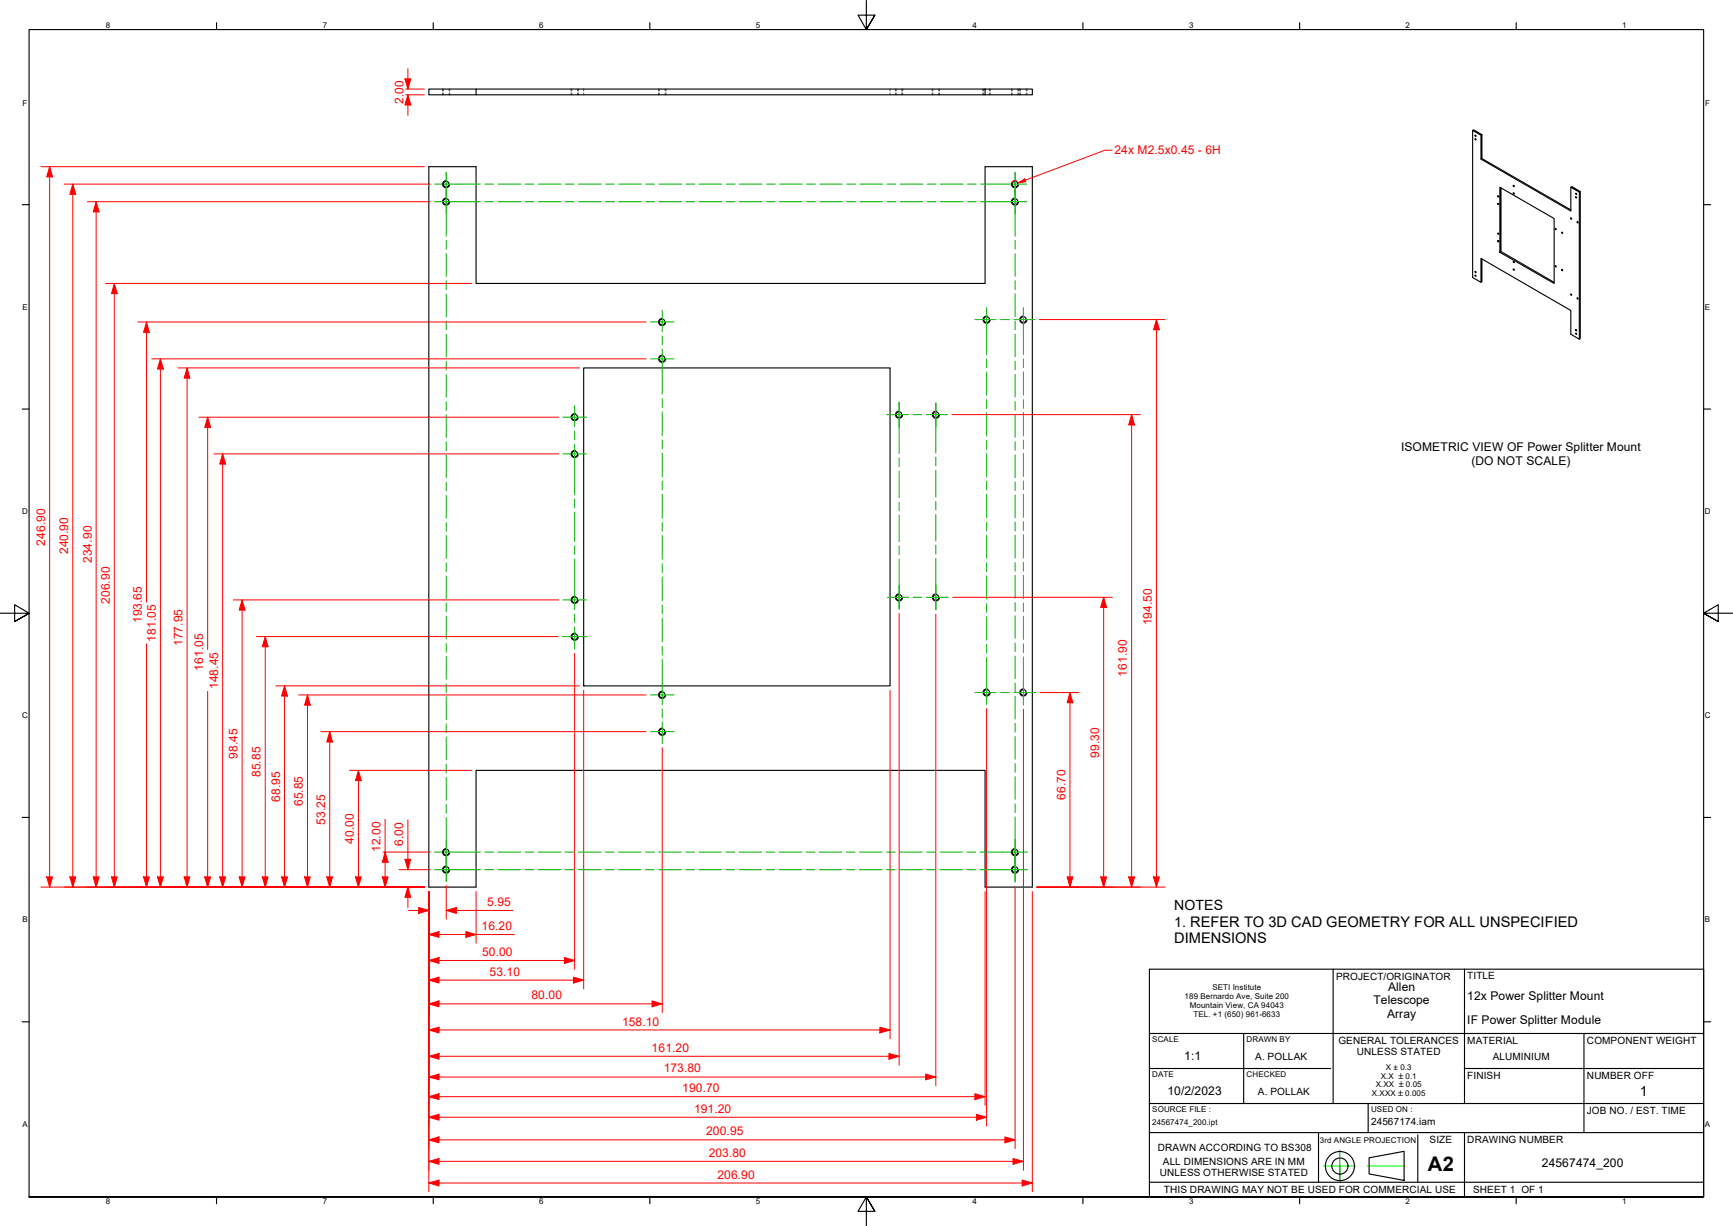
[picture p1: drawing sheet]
<svg xmlns="http://www.w3.org/2000/svg" width="594mm" height="420mm" viewBox="0 0 594 420" stroke-linecap="round" stroke-linejoin="round" font-family="sans-serif">
<!-- layer: Threads(Design Office) -->
<g fill="none" stroke="#000" stroke-width=".34">
<path d="M153.2 67.9a1.24 1.24 0 0 0-1.5 1 1.24 1.24 0 0 0 1 1.4 1.24 1.24 0 0 0 1.5-1M153.2 61.9a1.24 1.24 0 0 0-1.5 1 1.24 1.24 0 0 0 1 1.4 1.24 1.24 0 0 0 1.5-1M348.2 67.9a1.24 1.24 0 0 0-1.5 1 1.24 1.24 0 0 0 1 1.4 1.24 1.24 0 0 0 1.5-1M348.2 61.9a1.24 1.24 0 0 0-1.5 1 1.24 1.24 0 0 0 1 1.4 1.24 1.24 0 0 0 1.5-1M227.2 109.2a1.24 1.24 0 0 0-1.4 1 1.24 1.24 0 0 0 1 1.4 1.24 1.24 0 0 0 1.4-1M338.4 108.3a1.24 1.24 0 0 0-1.4 1 1.24 1.24 0 0 0 1 1.5 1.24 1.24 0 0 0 1.5-1M351 108.3a1.24 1.24 0 0 0-1.4 1 1.24 1.24 0 0 0 1 1.5 1.24 1.24 0 0 0 1.4-1M227.2 121.7a1.24 1.24 0 0 0-1.4 1 1.24 1.24 0 0 0 1 1.5 1.24 1.24 0 0 0 1.4-1M197.2 154.4a1.24 1.24 0 0 0-1.4 1 1.24 1.24 0 0 0 1 1.4 1.24 1.24 0 0 0 1.4-1M197.2 141.7a1.24 1.24 0 0 0-1.4 1 1.24 1.24 0 0 0 1 1.5 1.24 1.24 0 0 0 1.4-1M308.4 140.9a1.24 1.24 0 0 0-1.4 1 1.24 1.24 0 0 0 1 1.4 1.24 1.24 0 0 0 1.4-1M321 140.9a1.24 1.24 0 0 0-1.4 1 1.24 1.24 0 0 0 1 1.4 1.24 1.24 0 0 0 1.5-1"/>
<path d="M197.2 217a1.24 1.24 0 0 0-1.4 1 1.24 1.24 0 0 0 1 1.4 1.24 1.24 0 0 0 1.4-1M197.2 204.3a1.24 1.24 0 0 0-1.4 1 1.24 1.24 0 0 0 1 1.5 1.24 1.24 0 0 0 1.4-1M308.4 203.5a1.24 1.24 0 0 0-1.4 1 1.24 1.24 0 0 0 1 1.5 1.24 1.24 0 0 0 1.4-1.1M321 203.5a1.24 1.24 0 0 0-1.4 1 1.24 1.24 0 0 0 1 1.5 1.24 1.24 0 0 0 1.5-1.1M227.2 236.9a1.24 1.24 0 0 0-1.4 1 1.24 1.24 0 0 0 1 1.5 1.24 1.24 0 0 0 1.4-1M338.4 236.1a1.24 1.24 0 0 0-1.4 1 1.24 1.24 0 0 0 1 1.4 1.24 1.24 0 0 0 1.5-1M351 236.1a1.24 1.24 0 0 0-1.4 1 1.24 1.24 0 0 0 1 1.4 1.24 1.24 0 0 0 1.4-1M227.2 249.6a1.24 1.24 0 0 0-1.4 1 1.24 1.24 0 0 0 1 1.4 1.24 1.24 0 0 0 1.4-1M153.2 290.8a1.24 1.24 0 0 0-1.5 1 1.24 1.24 0 0 0 1 1.5 1.24 1.24 0 0 0 1.5-1M153.2 296.8a1.24 1.24 0 0 0-1.5 1 1.24 1.24 0 0 0 1 1.4 1.24 1.24 0 0 0 1.5-1M348.2 290.8a1.24 1.24 0 0 0-1.5 1 1.24 1.24 0 0 0 1 1.5 1.24 1.24 0 0 0 1.5-1M348.2 296.8a1.24 1.24 0 0 0-1.5 1 1.24 1.24 0 0 0 1 1.4 1.24 1.24 0 0 0 1.5-1"/>
</g>
<!-- layer: Visible Edges(Design Office) -->
<g fill="none" stroke="#000" stroke-width=".38">
<path d="M163.2 30.5h-16.2v2h16.2M337.7 30.5h16.2v2h-16.2v-2h-174.5v2h174.5M147 57.1h16.2v40h174.5v-40h16.2v246.9h-16.2v-40h-174.5v40h-16.2zM504.8 44.7v50.4l2.9 1.7M507.7 46.3l.3-.2v8.2l-.3 .2zM507.7 54.5l30.8 17.8v-8.1l.4-.2 2.8 1.6-.3 .2-2.9-1.6M508 46.1l-2.9-1.6-.3 .2 2.9 1.6M508 54.3l30.5 17.6M513.5 69.7l.2 .1v.3zM514.5 64.4v21.8l-.3 .3v-22.3l18.6 10.7v22.2l-18.6-10.6M518.8 66.1l.3 .4zM518.8 63.5l.3 .4h-.2z"/>
<path d="M533.1 78.3l.4 .4zM535.4 79.6l.3 .4zM538.4 74.8l.3-.1 .1 .3-.3 .1zM541.4 65.8v50.4M541.7 65.6v50.4l-.3 .2-2.9-1.7v-8.1l-30.8-17.8v8.2l.3-.2v-7.8M505.7 93.1h.2v.4zM514.5 86.2l18.3 10.6M518.8 92.2l.3 .4zM518.8 89.6l.3 .4zM533.2 91l.3 .5-.3-.1zM535.4 92.4l.3 .4zM540.7 102.1l.2 .4z"/>
<path d="M200.1 126.1h105v109h-105z"/>
<circle cx="505.8" cy="46.6" r=".2"/>
<circle cx="505.8" cy="47.8" r=".23"/>
<circle cx="152.9" cy="69.1" r=".98"/>
<circle cx="152.9" cy="63.1" r=".98"/>
<circle cx="347.9" cy="69.1" r=".98"/>
<circle cx="347.9" cy="63.1" r=".98"/>
<circle cx="513.6" cy="67.4" r=".23"/>
<circle cx="540.3" cy="67.7" r=".23"/>
<circle cx="540.3" cy="66.5" r=".23"/>
<circle cx="540.8" cy="76.3" r=".23"/>
<circle cx="505.8" cy="94.5" r=".2"/>
<circle cx="513.6" cy="80.1" r=".23"/>
<circle cx="513.6" cy="82.7" r=".23"/>
<circle cx="227" cy="110.4" r=".98"/>
<circle cx="338.2" cy="109.5" r=".98"/>
<circle cx="350.8" cy="109.5" r=".98"/>
<circle cx="538.6" cy="101" r=".23"/>
<circle cx="540.3" cy="113.2" r=".23"/>
<circle cx="540.3" cy="114.4" r=".23"/>
<circle cx="227" cy="122.9" r=".98"/>
<circle cx="197" cy="142.9" r=".98"/>
<circle cx="197" cy="155.6" r=".98"/>
<circle cx="308.2" cy="142.1" r=".98"/>
<circle cx="320.8" cy="142.1" r=".98"/>
<circle cx="197" cy="205.6" r=".98"/>
<circle cx="197" cy="218.2" r=".98"/>
<circle cx="308.2" cy="204.7" r=".98"/>
<circle cx="320.8" cy="204.7" r=".98"/>
<circle cx="227" cy="238.1" r=".98"/>
<circle cx="338.2" cy="237.3" r=".98"/>
<circle cx="350.8" cy="237.3" r=".98"/>
<circle cx="227" cy="250.8" r=".98"/>
<circle cx="152.9" cy="298" r=".98"/>
<circle cx="152.9" cy="292" r=".98"/>
<circle cx="347.9" cy="298" r=".98"/>
<circle cx="347.9" cy="292" r=".98"/>
</g>
<!-- layer: Hidden Edges(Design Office) -->
<g fill="none" stroke="#00f" stroke-width=".34">
<path d="M151.7 30.5v.7M151.7 31.9v.6M152 30.5v.7M152 31.9v.6M154 30.5v.7M154 31.9v.6M154.2 30.5v.7M154.2 31.9v.6M195.8 30.5v.7M195.8 31.9v.6M196 30.5v.7M196 31.9v.6"/>
<path d="M198 30.5v.7M198 31.9v.6M198.2 30.5v.7M198.2 31.9v.6M200.1 30.5v.7M200.1 31.9v.6M225.7 30.5v.7M225.7 31.9v.6M226 30.5v.7M226 31.9v.6M228 30.5v.7M228 31.9v.6"/>
<path d="M228.3 30.5v.7M228.3 31.9v.6M305.1 30.5v.7M305.1 31.9v.6M307 30.5v.7M307 31.9v.6M307.2 30.5v.7M307.2 31.9v.6M309.2 30.5v.7M309.2 31.9v.6M309.4 30.5v.7M309.4 31.9v.6"/>
<path d="M319.5 30.5v.7M319.5 31.9v.6M319.8 30.5v.7M319.8 31.9v.6M321.8 30.5v.7M321.8 31.9v.6M322.1 30.5v.7M322.1 31.9v.6M336.9 30.5v.7M336.9 31.9v.6M337.2 30.5v.7M337.2 31.9v.6"/>
<path d="M339.2 30.5v.7M339.2 31.9v.6M339.5 30.5v.7M339.5 31.9v.6M346.7 30.5v.7M346.7 31.9v.6M347 30.5v.7M347 31.9v.6M348.9 30.5v.7M348.9 31.9v.6M349.2 30.5v.7M349.2 31.9v.6"/>
<path d="M349.6 30.5v.7M349.6 31.9v.6M349.8 30.5v.7M349.8 31.9v.6M351.8 30.5v.7M351.8 31.9v.6M352 30.5v.7M352 31.9v.6"/>
</g>
<!-- layer: Sketch Geometry(Design Office) -->
<g fill="none" stroke="#000" stroke-width=".38">
<path d="M74.2 7.8v2.3M148.5 7.8v2.3M222.8 7.8v2.3M297 .2v9.9l-2.9-4.9h5.8l-2.9 4.9 2.9-4.9M371.2 7.8v2.3M445.5 7.8v2.3M519.7 7.8v2.3M7.6 70.1h2.4M584 70.1h2.4M7.6 140.2h2.4M584 140.2h2.4M0 210.2h10l-5-3v5.8l5-2.8-5 2.8"/>
<path d="M594 210.2h-10l5-3v5.8l-5-2.8 5 2.8M7.6 280.1h2.4M584 280.1h2.4M394 332.1h190v78.1h-190zM457 332.1v46.1M502 332.1v46.1M7.6 350.2h2.4M394 354.2h190M426.3 354.2v24M543 354.2v24h41M584 350.2h2.4M394 366.2h62.2"/>
<path d="M394 378.2h108M469 378.2v10M502 366.2h82M502 378.2h41v10M394 388.2h190M452 388.2v17M459.3 399.6v5.3M469.3 396.8l12-2.2v9.9l-12-2.2zM486 388.9v16.3M502 388.2v22M10 410.2v-400.1h574v400.1h-574h574M74.2 410.2v2.3"/>
<path d="M148.5 410.2v2.3M222.8 410.2v2.3M299.9 415.1l-2.9-4.9 2.9 4.9h-5.8l2.9-4.9v10M371.2 410.2v2.3M394 405.2h190M445.5 410.2v2.3M519.7 410.2v2.3"/>
<circle cx="459.3" cy="399.6" r="5"/>
<circle cx="459.3" cy="399.6" r="2.76"/>
</g>
<path d="M453.8 399.6h10.9M459.3 394.2v10.7M468.7 399.6h12.8" fill="none" stroke="#0f0" stroke-width=".38"/>
<!-- layer: Center Mark(Design Office) -->
<g fill="none" stroke="#00b000" stroke-width=".34">
<path d="M153 59.1v8M348 59.1v8M153 65.1v8M348 65.1v8M223 110.3h8M338.2 105.5v8M350.8 105.5v8M223 123h8M308.2 137.8v8.5M320.8 138.1v8M193 143h8M193 155.6h8"/>
<path d="M192.8 218.2h8.4M193 205.6h8M308.2 200.7v8M320.8 200.4v8.6M223 238.2h8M338.2 233.3v8M350.8 233.1v8.5M223 250.7h8M153 288v8M153 294v8M348 287.8v8.5M348 293.8v8.4"/>
</g>
<!-- layer: Centerline(Design Office) -->
<g fill="none" stroke="#00b000" stroke-width=".34">
<path d="M153 59.1v21.8M348 59.1v21.8M153 82.4v3M153 86.9v7.8M153 96.2v3M348 82.4v3M348 86.9v7.8M348 96.2v3M153 100.8v7.8M153 110v3M153 114.5v7.8M227 106.3v7.3"/>
<path d="M227 115.2v3M227 119.7v15.4M338.2 105.5v16M348 100.7v7.8M348 110v3M348 114.5v7.8M350.8 105.5v16M153 123.9v3M153 128.4v7.7M153 137.6v3M197 139v7.3M227 136.6v3"/>
<path d="M308.2 137.8v17.6M320.8 138.1v17.1M338.2 123v3M338.2 127.5v8M338.2 136.9v3.1M348 123.8v3M348 128.3v7.8M348 137.6v3M350.8 123v3M350.8 127.5v7.9M350.8 136.9v3M153 142.2v7.8"/>
<path d="M153 151.4v3.1M153 155.9v7.8M197 147.7v3.1M197 152.3v17.3M227 141.1v8.2M227 150.8v3M227 155.3v8.1M308.2 157v2.9M320.8 156.7v3M338.2 141.5v8M338.2 151v3M338.2 155.4v8"/>
<path d="M348 142.1v7.7M348 151.4v2.9M348 155.9v7.8M350.8 141.4v8M350.8 150.9v2.9M350.8 155.4v7.9M153 165.3v3M153 169.8v7.8M153 179v3.1M197 171v3.1M197 175.6v10M227 164.9v3"/>
<path d="M227 169.4v8.2M227 179v3.1M308.2 161.5v9M308.2 172.1v2.9M308.2 176.5v9.2M320.8 161.2v9.1M320.8 171.8v3M320.8 176.3v9.1M338.2 165v2.9M338.2 169.4v8M338.2 178.9v3M348 165.1v3"/>
<path d="M348 169.7v7.8M348 178.9v3.1M350.8 164.8v3M350.8 169.3v8M350.8 178.8v3M153 183.6v7.8M153 192.9v3M153 197.4v7.7M197 187v3M197 191.6v17.3M227 183.6v8.1M227 193.2v3"/>
<path d="M227 197.7v8.1M308.2 187.1v3M308.2 191.6v17.1M320.8 186.9v3M320.8 191.4v17.6M338.2 183.4v8M338.2 192.9v3M338.2 197.4v7.9M348 183.4v7.8M348 192.8v2.9M348 197.2v7.8M350.8 183.2v8"/>
<path d="M350.8 192.7v3M350.8 197.2v7.9M153 206.7v3M153 211.2v7.8M197 210.4v2.9M197 214.9v7.5M227 207.4v3M227 211.9v8.1M338.2 206.9v2.9M338.2 211.4v7.9M348 206.5v3M348 211.1v7.7"/>
<path d="M350.8 206.7v3M350.8 211.2v7.9M153 220.5v3M153 225v7.8M153 234.3v3M153 238.8v7.8M227 221.5v3M227 226v15.5M338.2 220.8v3M338.2 225.3v16M348 220.3v3M348 224.8v7.8"/>
<path d="M348 234.1v3M348 238.6v7.8M350.8 220.6v3M350.8 225.1v16.5M153 248.1v3M153 252.6v7.8M227 243v3M227 247.4v7.4M348 247.9v3M348 252.4v7.8M153 261.9v3M153 266.4v7.8"/>
<path d="M153 275.7v3M348 261.7v3M348 266.2v7.8M348 275.5v3M348 280v22.2M153 280.2v21.8"/>
</g>
<!-- layer: Dimensions(Design Office) -->
<path d="M143.5 312h3.5" fill="none" stroke="#f00" stroke-width=".34"/>
<path d="M143.5 311l3.5 1-3.5 1z" fill="#f00"/>
<path d="M143.5 311l3.5 1-3.5 1zM153 312h3.5" fill="none" stroke="#f00" stroke-width=".34"/>
<path d="M153 312l3.5-1v2z" fill="#f00"/>
<path d="M140 312h3.5M147 305.5v9.5M153 312l3.5-1v2zM153 303.5v11.5M156.5 312h19.4M147 320.3h3.5" fill="none" stroke="#f00" stroke-width=".34"/>
<path d="M147 320.3l3.5-1v1.9z" fill="#f00"/>
<path d="M147 320.3l3.5-1v1.9zM159.7 320.3h3.5" fill="none" stroke="#f00" stroke-width=".34"/>
<path d="M159.7 319.3l3.5 1-3.5 .9z" fill="#f00"/>
<path d="M147 305.5v17.8M159.7 319.3l3.5 1-3.5 .9zM163.2 305.5v17.8M147 329.2h3.5M150.5 320.3h9.2M163.2 320.3h13.1" fill="none" stroke="#f00" stroke-width=".34"/>
<path d="M147 329.2l3.5-1.1v2.1z" fill="#f00"/>
<path d="M147 329.2l3.5-1.1v2.1zM193.5 329.2h3.5" fill="none" stroke="#f00" stroke-width=".34"/>
<path d="M193.5 328.1l3.5 1.1-3.5 1z" fill="#f00"/>
<path d="M197 223.9v68M197 292.1v5.8M197 298.1v34M147 305.5v26.6M147 335.9h3.5M150.5 329.2h43M193.5 328.1l3.5 1.1-3.5 1z" fill="none" stroke="#f00" stroke-width=".34"/>
<path d="M147 335.9l3.5-1v2z" fill="#f00"/>
<path d="M147 335.9l3.5-1v2zM196.6 335.9h3.5" fill="none" stroke="#f00" stroke-width=".34"/>
<path d="M196.6 334.9l3.5 1-3.5 1z" fill="#f00"/>
<path d="M200.1 236.6v55.3M200.1 292.1v5.8M200.1 298.1v40.8M147 305.5v33.4M150.5 335.9h46.1M196.6 334.9l3.5 1-3.5 1zM147 344h3.5" fill="none" stroke="#f00" stroke-width=".34"/>
<path d="M147 344l3.5-1v2z" fill="#f00"/>
<path d="M147 344l3.5-1v2zM223.5 344h3.5" fill="none" stroke="#f00" stroke-width=".34"/>
<path d="M223.5 343l3.5 1-3.5 1z" fill="#f00"/>
<path d="M227 256.3v35.6M227 292.1v5.8M227 298.1v48.9M147 305.5v41.5M147 353h3.5M150.5 344h73M223.5 343l3.5 1-3.5 1z" fill="none" stroke="#f00" stroke-width=".34"/>
<path d="M147 353l3.5-1v2z" fill="#f00"/>
<path d="M147 353l3.5-1v2zM301.6 353h3.5" fill="none" stroke="#f00" stroke-width=".34"/>
<path d="M301.6 352l3.5 1-3.5 1z" fill="#f00"/>
<path d="M305.1 236.6v55.3M305.1 292.1v5.8M305.1 298.1v57.9M147 305.5v50.5M150.5 353h151.1M301.6 352l3.5 1-3.5 1zM147 362h3.5" fill="none" stroke="#f00" stroke-width=".34"/>
<path d="M147 362l3.5-1v2z" fill="#f00"/>
<path d="M147 362l3.5-1v2zM304.7 362h3.5" fill="none" stroke="#f00" stroke-width=".34"/>
<path d="M304.7 361l3.5 1-3.5 1z" fill="#f00"/>
<path d="M308.2 210.2v81.7M308.2 292.1v5.8M308.2 298.1v66.9M147 305.5v59.5M147 369.1h3.5M150.5 362h154.2M304.7 361l3.5 1-3.5 1z" fill="none" stroke="#f00" stroke-width=".34"/>
<path d="M147 369.1l3.5-1v2z" fill="#f00"/>
<path d="M147 369.1l3.5-1v2zM317.3 369.1h3.5" fill="none" stroke="#f00" stroke-width=".34"/>
<path d="M317.3 368.1l3.5 1-3.5 1z" fill="#f00"/>
<path d="M320.8 210.5v81.4M320.8 292.1v5.8M320.8 298.1v74M147 305.5v66.6M150.5 369.1h166.8M317.3 368.1l3.5 1-3.5 1zM147 382.9h3.5" fill="none" stroke="#f00" stroke-width=".34"/>
<path d="M147 382.9l3.5-1v2z" fill="#f00"/>
<path d="M147 382.9l3.5-1v2zM334.7 382.9h3.5" fill="none" stroke="#f00" stroke-width=".34"/>
<path d="M334.7 381.9l3.5 1-3.5 1z" fill="#f00"/>
<path d="M338.2 242.8v49.1M338.2 292.1v5.8M338.2 298.1v87.8M147 305.5v80.4M147 375.8h3.5M150.5 382.9h184.2M334.7 381.9l3.5 1-3.5 1z" fill="none" stroke="#f00" stroke-width=".34"/>
<path d="M147 375.8l3.5-1v2.1z" fill="#f00"/>
<path d="M147 375.8l3.5-1v2.1zM334.2 375.8h3.5" fill="none" stroke="#f00" stroke-width=".34"/>
<path d="M334.2 374.8l3.5 1-3.5 1.1z" fill="#f00"/>
<path d="M147 305.5v73.3M337.7 305.5v73.3M150.5 375.8h183.7M334.2 374.8l3.5 1-3.5 1.1zM147 390.6h3.5" fill="none" stroke="#f00" stroke-width=".34"/>
<path d="M147 390.6l3.5-1v2z" fill="#f00"/>
<path d="M147 390.6l3.5-1v2zM344.5 390.6h3.5" fill="none" stroke="#f00" stroke-width=".34"/>
<path d="M344.5 389.6l3.5 1-3.5 1z" fill="#f00"/>
<path d="M147 305.5v88.1M348 303.8v89.8M147 398h3.5M150.5 390.6h194M344.5 389.6l3.5 1-3.5 1z" fill="none" stroke="#f00" stroke-width=".34"/>
<path d="M147 398l3.5-1v2z" fill="#f00"/>
<path d="M147 398l3.5-1v2zM347.3 398h3.5" fill="none" stroke="#f00" stroke-width=".34"/>
<path d="M347.3 397l3.5 1-3.5 1z" fill="#f00"/>
<path d="M350.8 243.1v48.8M350.8 292.1v5.8M350.8 298.1v102.9M147 305.5v95.5M150.5 398h196.8M347.3 397l3.5 1-3.5 1zM147 405.4h3.5" fill="none" stroke="#f00" stroke-width=".34"/>
<path d="M147 405.4l3.5-1v2z" fill="#f00"/>
<path d="M147 405.4l3.5-1v2zM350.4 405.4h3.5" fill="none" stroke="#f00" stroke-width=".34"/>
<path d="M350.4 404.4l3.5 1-3.5 1z" fill="#f00"/>
<path d="M139.8 27v3.5M147 305.5v102.9M353.9 305.5v102.9M150.5 405.4h199.9M350.4 404.4l3.5 1-3.5 1z" fill="none" stroke="#f00" stroke-width=".34"/>
<path d="M138.8 27h2l-1 3.5z" fill="#f00"/>
<path d="M138.8 27h2l-1 3.5zM139.8 32.5v3.5" fill="none" stroke="#f00" stroke-width=".34"/>
<path d="M139.8 32.5l1 3.5h-2z" fill="#f00"/>
<path d="M139.1 30.5h6.4M139.1 32.5h6.4M139.8 32.5l1 3.5h-2zM139.8 23.5v3.5M139.8 36v3.5M139.8 304v3.5" fill="none" stroke="#f00" stroke-width=".34"/>
<path d="M139.8 304l1 3.5h-2z" fill="#f00"/>
<path d="M139.8 294.5v3.5M139.8 304l1 3.5h-2z" fill="none" stroke="#f00" stroke-width=".34"/>
<path d="M138.8 294.5h2l-1 3.5z" fill="#f00"/>
<path d="M136.8 298h10.6M138.8 294.5h2l-1 3.5zM139.8 281v13.5M132 300.5v3.5M136.8 304h8.7M139.8 307.5v3.5" fill="none" stroke="#f00" stroke-width=".34"/>
<path d="M131.1 300.5h1.9l-1 3.5z" fill="#f00"/>
<path d="M132 292v3.5M131.1 300.5h1.9l-1 3.5z" fill="none" stroke="#f00" stroke-width=".34"/>
<path d="M132 292l1 3.5h-1.9z" fill="#f00"/>
<path d="M131.3 292h16.1M132 292l1 3.5h-1.9zM132 280.8v11.2M132 295.5v5M122.9 300.5v3.5M129 304h16.5" fill="none" stroke="#f00" stroke-width=".34"/>
<path d="M121.9 300.5h1.9l-.9 3.5z" fill="#f00"/>
<path d="M122.9 264v3.5M121.9 300.5h1.9l-.9 3.5z" fill="none" stroke="#f00" stroke-width=".34"/>
<path d="M122.9 264l.9 3.5h-1.9z" fill="#f00"/>
<path d="M119.8 264h33M122.9 264l.9 3.5h-1.9zM122.9 267.5v33M153 264h8.7M113 300.5v3.5M119.8 304h25.7" fill="none" stroke="#f00" stroke-width=".34"/>
<path d="M112 300.5h2l-1 3.5z" fill="#f00"/>
<path d="M113 250.7v3.6M112 300.5h2l-1 3.5z" fill="none" stroke="#f00" stroke-width=".34"/>
<path d="M113 250.7l1 3.6h-2z" fill="#f00"/>
<path d="M110 250.7h42.8M113 250.7l1 3.6h-2zM113 254.3v46.2M153 250.7h68.5M105.4 300.5v3.5M110 304h35.5" fill="none" stroke="#f00" stroke-width=".34"/>
<path d="M104.4 300.5h2l-1 3.5z" fill="#f00"/>
<path d="M105.4 238.2v3.5M104.4 300.5h2l-1 3.5z" fill="none" stroke="#f00" stroke-width=".34"/>
<path d="M105.4 238.2l1 3.5h-2z" fill="#f00"/>
<path d="M102.4 238.2h50.4M105.4 238.2l1 3.5h-2zM153 238.2h68.5M105.4 241.7v58.8M97.5 300.5v3.5M102.4 304h43.1" fill="none" stroke="#f00" stroke-width=".34"/>
<path d="M96.5 300.5h2.1l-1.1 3.5z" fill="#f00"/>
<path d="M97.5 235.1v3.4M96.5 300.5h2.1l-1.1 3.5z" fill="none" stroke="#f00" stroke-width=".34"/>
<path d="M97.5 235.1l1.1 3.4h-2.1z" fill="#f00"/>
<path d="M94.6 235.1h58.2M97.5 235.1l1.1 3.4h-2.1zM97.5 238.5v62M153 235.1h45.6M90.9 300.5v3.5M94.6 304h50.9" fill="none" stroke="#f00" stroke-width=".34"/>
<path d="M89.9 300.5h2l-1 3.5z" fill="#f00"/>
<path d="M90.9 218.2v3.5M89.9 300.5h2l-1 3.5z" fill="none" stroke="#f00" stroke-width=".34"/>
<path d="M90.9 218.2l1 3.5h-2z" fill="#f00"/>
<path d="M87.9 218.2h64.9M90.9 218.2l1 3.5h-2zM153 218.2h38.3M90.9 221.7v78.8M83 300.5v3.5M87.9 304h57.6" fill="none" stroke="#f00" stroke-width=".34"/>
<path d="M82 300.5h2l-1 3.5z" fill="#f00"/>
<path d="M83 205.6v3.5M82 300.5h2l-1 3.5z" fill="none" stroke="#f00" stroke-width=".34"/>
<path d="M83 205.6l1 3.5h-2z" fill="#f00"/>
<path d="M80 205.6h72.8M83 205.6l1 3.5h-2zM83 209.1v91.4M153 205.6h38.5M76.3 300.5v3.5M80 304h65.5" fill="none" stroke="#f00" stroke-width=".34"/>
<path d="M75.3 300.5h2l-1 3.5z" fill="#f00"/>
<path d="M76.3 155.6v3.4M75.3 300.5h2l-1 3.5z" fill="none" stroke="#f00" stroke-width=".34"/>
<path d="M76.3 155.6l1 3.4h-2z" fill="#f00"/>
<path d="M73.3 155.6h79.5M76.3 155.6l1 3.4h-2zM76.3 159v141.5M153 155.6h38.5M71.2 300.5v3.5M73.3 304h72.2" fill="none" stroke="#f00" stroke-width=".34"/>
<path d="M70.2 300.5h2l-1 3.5z" fill="#f00"/>
<path d="M71.2 143v3.5M70.2 300.5h2l-1 3.5z" fill="none" stroke="#f00" stroke-width=".34"/>
<path d="M71.2 143l1 3.5h-2z" fill="#f00"/>
<path d="M68.2 143h84.6M71.2 143l1 3.5h-2zM71.2 146.5v76.1M153 143h38.5M71.2 237v63.5M64.1 300.5v3.5M68.2 304h77.3" fill="none" stroke="#f00" stroke-width=".34"/>
<path d="M63.1 300.5h2l-1 3.5z" fill="#f00"/>
<path d="M64.1 126.1v3.5M63.1 300.5h2l-1 3.5z" fill="none" stroke="#f00" stroke-width=".34"/>
<path d="M64.1 126.1l1 3.5h-2z" fill="#f00"/>
<path d="M61.1 126.1h91.7M64.1 126.1l1 3.5h-2zM64.1 129.6v170.9M153 126.1h45.6M55 300.5v3.5M61.1 304h84.4" fill="none" stroke="#f00" stroke-width=".34"/>
<path d="M54 300.5h2l-1 3.5z" fill="#f00"/>
<path d="M55 123v3.5M54 300.5h2l-1 3.5z" fill="none" stroke="#f00" stroke-width=".34"/>
<path d="M55 123l1 3.5h-2z" fill="#f00"/>
<path d="M52 123h100.8M55 123l1 3.5h-2zM55 126.5v174M153 123h68.5M50.2 300.5v3.5M52 304h93.5" fill="none" stroke="#f00" stroke-width=".34"/>
<path d="M49.2 300.5h2l-1 3.5z" fill="#f00"/>
<path d="M50.2 110.3v3.6M49.2 300.5h2l-1 3.5z" fill="none" stroke="#f00" stroke-width=".34"/>
<path d="M50.2 110.3l1 3.6h-2z" fill="#f00"/>
<path d="M47.2 110.3h105.6M50.2 110.3l1 3.6h-2zM50.2 113.9v92.5M153 110.3h68.5M50.2 220.6v79.9M39.2 300.5v3.5M47.2 304h98.3" fill="none" stroke="#f00" stroke-width=".34"/>
<path d="M38.2 300.5h2l-1 3.5z" fill="#f00"/>
<path d="M39.2 97.1v3.5M38.2 300.5h2l-1 3.5z" fill="none" stroke="#f00" stroke-width=".34"/>
<path d="M39.2 97.1l1 3.5h-2z" fill="#f00"/>
<path d="M36.2 97.1h116.6M39.2 97.1l1 3.5h-2zM153 97.1h8.7M39.2 100.6v199.9M33 300.5v3.5M36.2 304h109.3" fill="none" stroke="#f00" stroke-width=".34"/>
<path d="M31.9 300.5h2.1l-1 3.5z" fill="#f00"/>
<path d="M33 69.1v3.5M31.9 300.5h2.1l-1 3.5z" fill="none" stroke="#f00" stroke-width=".34"/>
<path d="M33 69.1l1 3.5h-2.1z" fill="#f00"/>
<path d="M30 69.1h117.4M33 69.1l1 3.5h-2.1zM33 72.6v227.9M25 300.5v3.5M30 304h115.5" fill="none" stroke="#f00" stroke-width=".34"/>
<path d="M23.9 300.5h2.1l-1 3.5z" fill="#f00"/>
<path d="M25 63.1v3.5M23.9 300.5h2.1l-1 3.5z" fill="none" stroke="#f00" stroke-width=".34"/>
<path d="M25 63.1l1 3.5h-2.1z" fill="#f00"/>
<path d="M22 63.1h125.4M25 63.1l1 3.5h-2.1zM25 66.6v233.9M17 300.5v3.5M22 304h123.5" fill="none" stroke="#f00" stroke-width=".34"/>
<path d="M16 300.5h2l-1 3.5z" fill="#f00"/>
<path d="M17 57.1v3.5M16 300.5h2l-1 3.5z" fill="none" stroke="#f00" stroke-width=".34"/>
<path d="M17 57.1l1 3.5h-2z" fill="#f00"/>
<path d="M14 57.1h131.5M17 57.1l1 3.5h-2zM17 60.6v239.9M14 304h131.5M366.8 300.5v3.5" fill="none" stroke="#f00" stroke-width=".34"/>
<path d="M365.8 300.5h2l-1 3.5z" fill="#f00"/>
<path d="M366.8 237.3v3.5M365.8 300.5h2l-1 3.5z" fill="none" stroke="#f00" stroke-width=".34"/>
<path d="M366.8 237.3l1 3.5h-2z" fill="#f00"/>
<path d="M356.6 237.3h13.2M366.8 237.3l1 3.5h-2zM366.8 240.8v59.7M355.4 304h14.4M378.3 300.5v3.5" fill="none" stroke="#f00" stroke-width=".34"/>
<path d="M377.3 300.5h2l-1 3.5z" fill="#f00"/>
<path d="M378.3 204.7v3.5M377.3 300.5h2l-1 3.5z" fill="none" stroke="#f00" stroke-width=".34"/>
<path d="M378.3 204.7l1 3.5h-2z" fill="#f00"/>
<path d="M326.6 204.7h11.5M338.3 204.7h9.6M348 204.7h2.7M350.9 204.7h30.4M378.3 204.7l1 3.5h-2zM378.3 208.2v92.3M355.4 304h25.9M387.9 300.5v3.5" fill="none" stroke="#f00" stroke-width=".34"/>
<path d="M386.9 300.5h2l-1 3.5z" fill="#f00"/>
<path d="M387.9 142.1v3.5M386.9 300.5h2l-1 3.5z" fill="none" stroke="#f00" stroke-width=".34"/>
<path d="M387.9 142.1l1 3.5h-2z" fill="#f00"/>
<path d="M326.3 142.1h11.8M338.3 142.1h9.6M348 142.1h2.7M350.9 142.1h40M387.9 142.1l1 3.5h-2zM387.9 145.6v154.9M355.4 304h35.5M396.4 300.5v3.5" fill="none" stroke="#f00" stroke-width=".34"/>
<path d="M395.4 300.5h2l-1 3.5z" fill="#f00"/>
<path d="M396.4 109.5v3.5M395.4 300.5h2l-1 3.5z" fill="none" stroke="#f00" stroke-width=".34"/>
<path d="M396.4 109.5l1 3.5h-2z" fill="#f00"/>
<path d="M356.3 109.5h43.1M396.4 109.5l1 3.5h-2zM396.4 113v187.5M355.4 304h44" fill="none" stroke="#f00" stroke-width=".34"/>
<!-- layer: Centerline(Design Office) -->
<g fill="none" stroke="#00b000" stroke-width=".34">
<path d="M149 69.1h15.7M149 63.1h15.7M166.2 69.1h3M166.2 63.1h3M170.8 69.1h7.8M170.8 63.1h7.8M180 69.1h3M180 63.1h3M184.5 69.1h7.8M184.5 63.1h7.8M193.8 69.1h3M193.8 63.1h3"/>
<path d="M198.3 69.1h7.8M198.3 63.1h7.8M207.6 69.1h3M207.6 63.1h3M212.1 69.1h7.8M212.1 63.1h7.8M221.4 69.1h3M221.4 63.1h3M225.9 69.1h7.8M225.9 63.1h7.8M235.1 69.1h3.1M235.1 63.1h3.1"/>
<path d="M239.6 69.1h7.9M239.6 63.1h7.9M249 69.1h3M249 63.1h3M253.4 69.1h7.8M253.4 63.1h7.8M262.8 69.1h2.9M262.8 63.1h2.9M267.3 69.1h7.7M267.3 63.1h7.7M276.5 69.1h3M276.5 63.1h3"/>
<path d="M281.1 69.1h7.7M281.1 63.1h7.7M290.3 69.1h3M290.3 63.1h3M294.8 69.1h7.8M294.8 63.1h7.8M304.1 69.1h3M304.1 63.1h3M308.6 69.1h7.8M308.6 63.1h7.8M317.9 69.1h3M317.9 63.1h3"/>
<path d="M322.4 69.1h7.7M322.4 63.1h7.7M331.7 69.1h2.9M331.7 63.1h2.9M336.2 69.1h15.8M336.2 63.1h15.8M334.2 109.5h7.3M343 109.5h3M347.5 109.5h7.3M304 142.1h7.5M313 142.1h3M317.5 142.1h7.3"/>
<path d="M304.2 204.7h7.3M313 204.7h3M317.5 204.7h7.6M334.2 237.3h7.3M343 237.3h3M347.5 237.3h7.5M149 298h15.7M149 292h15.7M166.2 298h3M166.2 292h3M170.8 298h7.7M170.8 292h7.7"/>
<path d="M180 298h3M180 292h3M184.5 298h7.8M184.5 292h7.8M193.7 298h3.1M193.7 292h3.1M198.2 298h7.9M198.2 292h7.9M207.5 298h3M207.5 292h3M212 298h7.8M212 292h7.8"/>
<path d="M221.3 298h3M221.3 292h3M225.8 298h7.8M225.8 292h7.8M235.1 298h3M235.1 292h3M239.6 298h7.7M239.6 292h7.7M248.9 298h2.9M248.9 292h2.9M253.4 298h7.7M253.4 292h7.7"/>
<path d="M262.6 298h3M262.6 292h3M267.1 298h7.8M267.1 292h7.8M276.4 298h3M276.4 292h3M280.9 298h7.7M280.9 292h7.7M290.1 298h3M290.1 292h3M294.6 298h7.8M294.6 292h7.8"/>
<path d="M303.9 298h3M303.9 292h3M308.4 298h7.8M308.4 292h7.8M317.7 298h3M317.7 292h3M322.2 298h7.7M322.2 292h7.7M331.5 298h3M331.5 292h3M335.9 298h16.3M335.9 292h16.3"/>
</g>
<!-- layer: Symbols(Design Office) -->
<path d="M351.5 61.8l-2.4 .9" fill="none" stroke="#f00" stroke-width=".34"/>
<path d="M349.1 62.7l2.2-1.4 .4 1z" fill="#f00"/>
<path d="M381.3 51.5h-2.5l-27.3 10.3M347.8 61.9l-.6 .2-.4 .6M348 61.9l.6 .2M349.1 62.7l2.2-1.4 .4 1z" fill="none" stroke="#f00" stroke-width=".34"/>
<text font-size="6.9" x="489.5" y="401.4">A2</text>
<text font-size="5" x="402.5" y="323.2">DIMENSIONS</text>
<g font-size="4.8">
<text x="402.5" y="311.9">NOTES</text>
<text x="402.5" y="317.5">1. REFER TO 3D CAD GEOMETRY FOR ALL UNSPECIFIED</text>
<text x="562.2" y="375.6">1</text>
</g>
<g font-size="4.1" fill="#f00">
<text x="138.3" y="35.6" transform="rotate(-90 138.3 35.6)">2.00</text>
<text x="382" y="52.9">24x M2.5x0.45 - 6H</text>
<text x="15.4" y="187" transform="rotate(-90 15.4 187)">246.90</text>
<text x="23.4" y="190" transform="rotate(-90 23.4 190)">240.90</text>
<text x="31.4" y="193" transform="rotate(-90 31.4 193)">234.90</text>
<text x="37.7" y="207" transform="rotate(-90 37.7 207)">206.90</text>
<text x="48.6" y="213.6" transform="rotate(-90 48.6 213.6)">193.65</text>
<text x="394.9" y="214.3" transform="rotate(-90 394.9 214.3)">194.50</text>
<text x="53.5" y="219.9" transform="rotate(-90 53.5 219.9)">181.05</text>
<text x="62.5" y="221.5" transform="rotate(-90 62.5 221.5)">177.95</text>
<text x="69.6" y="229.9" transform="rotate(-90 69.6 229.9)">161.05</text>
<text x="386.3" y="231.9" transform="rotate(-90 386.3 231.9)">161.90</text>
<text x="74.7" y="236.2" transform="rotate(-90 74.7 236.2)">148.45</text>
<text x="81.5" y="260" transform="rotate(-90 81.5 260)">98.45</text>
<text x="376.8" y="259.6" transform="rotate(-90 376.8 259.6)">99.30</text>
<text x="89.3" y="266.4" transform="rotate(-90 89.3 266.4)">85.85</text>
<text x="96" y="274.8" transform="rotate(-90 96 274.8)">68.95</text>
<text x="365.3" y="274.2" transform="rotate(-90 365.3 274.2)">66.70</text>
<text x="103.8" y="276.3" transform="rotate(-90 103.8 276.3)">65.85</text>
<text x="111.4" y="282.6" transform="rotate(-90 111.4 282.6)">53.25</text>
<text x="121.3" y="289.3" transform="rotate(-90 121.3 289.3)">40.00</text>
<text x="130.5" y="292" transform="rotate(-90 130.5 292)">12.00</text>
<text x="138.2" y="289.9" transform="rotate(-90 138.2 289.9)">6.00</text>
<text x="167" y="310.5">5.95</text>
<text x="165.1" y="318.7">16.20</text>
<text x="165.3" y="327.6">50.00</text>
<text x="167.8" y="334.4">53.10</text>
<text x="182.2" y="342.4">80.00</text>
<text x="213.2" y="351.5">158.10</text>
<text x="223.4" y="360.5">161.20</text>
<text x="227.5" y="367.5">173.80</text>
<text x="233.9" y="374.3">190.70</text>
<text x="237.9" y="381.3">191.20</text>
<text x="242.1" y="389.1">200.95</text>
<text x="243" y="396.5">203.80</text>
<text x="245.9" y="403.9">206.90</text>
</g>
<g font-size="4.1">
<text x="480.3" y="154.7">ISOMETRIC VIEW OF Power Splitter Mount</text>
<text x="504.4" y="159.4">(DO NOT SCALE)</text>
<text x="475.9" y="339.5">Allen</text>
<text x="470.9" y="344.2">Telescope</text>
<text x="503" y="342.8">12x Power Splitter Mount</text>
<text x="475.5" y="348.9">Array</text>
<text x="503" y="351">IF Power Splitter Module</text>
<text x="406" y="363.4">1:1</text>
<text x="400.2" y="375.4">10/2/2023</text>
<text x="528.6" y="400">24567474_200</text>
</g>
<g font-size="3.4">
<text x="458" y="335.7">PROJECT/ORIGINATOR</text>
<text x="503" y="335.6">TITLE</text>
<text x="458.9" y="357.7">GENERAL TOLERANCES</text>
<text x="503" y="357.7">MATERIAL</text>
<text x="544" y="357.7">COMPONENT WEIGHT</text>
<text x="430.3" y="363.1">A. POLLAK</text>
<text x="465.1" y="361.6">UNLESS STATED</text>
<text x="511.7" y="363.1">ALUMINIUM</text>
<text x="503" y="369.7">FINISH</text>
<text x="544" y="369.7">NUMBER OFF</text>
<text x="431.2" y="375.1">A. POLLAK</text>
<text x="544" y="381.7">JOB NO. / EST. TIME</text>
<text x="470" y="385.7">24567174.iam</text>
<text x="396.9" y="394.4">DRAWN ACCORDING TO BS308</text>
<text x="490.1" y="391.7">SIZE</text>
<text x="503" y="391.7">DRAWING NUMBER</text>
<text x="398.7" y="399.1">ALL DIMENSIONS ARE IN MM</text>
<text x="397.6" y="403">UNLESS OTHERWISE STATED</text>
<text x="399" y="408.9">THIS DRAWING MAY NOT BE USED FOR COMMERCIAL USE</text>
<text x="505" y="408.9">SHEET 1 OF 1</text>
</g>
<g font-size="2.7">
<text x="36.3" y="9.8">8</text>
<text x="110.6" y="9.8">7</text>
<text x="184.8" y="9.8">6</text>
<text x="259.1" y="9.8">5</text>
<text x="333.4" y="9.8">4</text>
<text x="407.6" y="9.8">3</text>
<text x="481.8" y="9.8">2</text>
<text x="556.1" y="9.8">1</text>
<text x="7.7" y="36.2">F</text>
<text x="584.5" y="36.2">F</text>
<text x="7.7" y="106.2">E</text>
<text x="584.5" y="106.2">E</text>
<text x="7.6" y="176.1">D</text>
<text x="584.4" y="176.1">D</text>
<text x="7.6" y="246.2">C</text>
<text x="584.4" y="246.2">C</text>
<text x="7.7" y="316.1">B</text>
<text x="584.5" y="316.1">B</text>
<text x="415.6" y="339.1">SETI Institute</text>
<text x="406.1" y="342.3">189 Bernardo Ave, Suite 200</text>
<text x="407.9" y="345.5">Mountain View, CA 94043</text>
<text x="409.1" y="348.6">TEL. +1 (650) 961-6633</text>
<text x="395" y="357.2">SCALE</text>
<text x="427.4" y="357.2">DRAWN BY</text>
<text x="395" y="369.2">DATE</text>
<text x="427.4" y="369.2">CHECKED</text>
<text x="473.3" y="369.7">X.X ±0.1</text>
<text x="475.1" y="366.6">X ± 0.3</text>
<text x="470.3" y="375.6">X.XXX ±0.005</text>
<text x="471.6" y="372.7">X.XX ±0.05</text>
<text x="395" y="381.2">SOURCE FILE :</text>
<text x="470" y="381.2">USED ON :</text>
<text x="7.7" y="386.2">A</text>
<text x="395" y="385.6">24567474_200.ipt</text>
<text x="584.5" y="386.2">A</text>
<text x="452.4" y="391.6">3rd ANGLE PROJECTION</text>
<text x="36.3" y="412.5">8</text>
<text x="110.6" y="412.5">7</text>
<text x="184.8" y="412.5">6</text>
<text x="259.1" y="412.5">5</text>
<text x="333.4" y="412.5">4</text>
<text x="407.6" y="412.5">3</text>
<text x="481.8" y="412.5">2</text>
<text x="556.1" y="412.5">1</text>
</g>
</svg>
